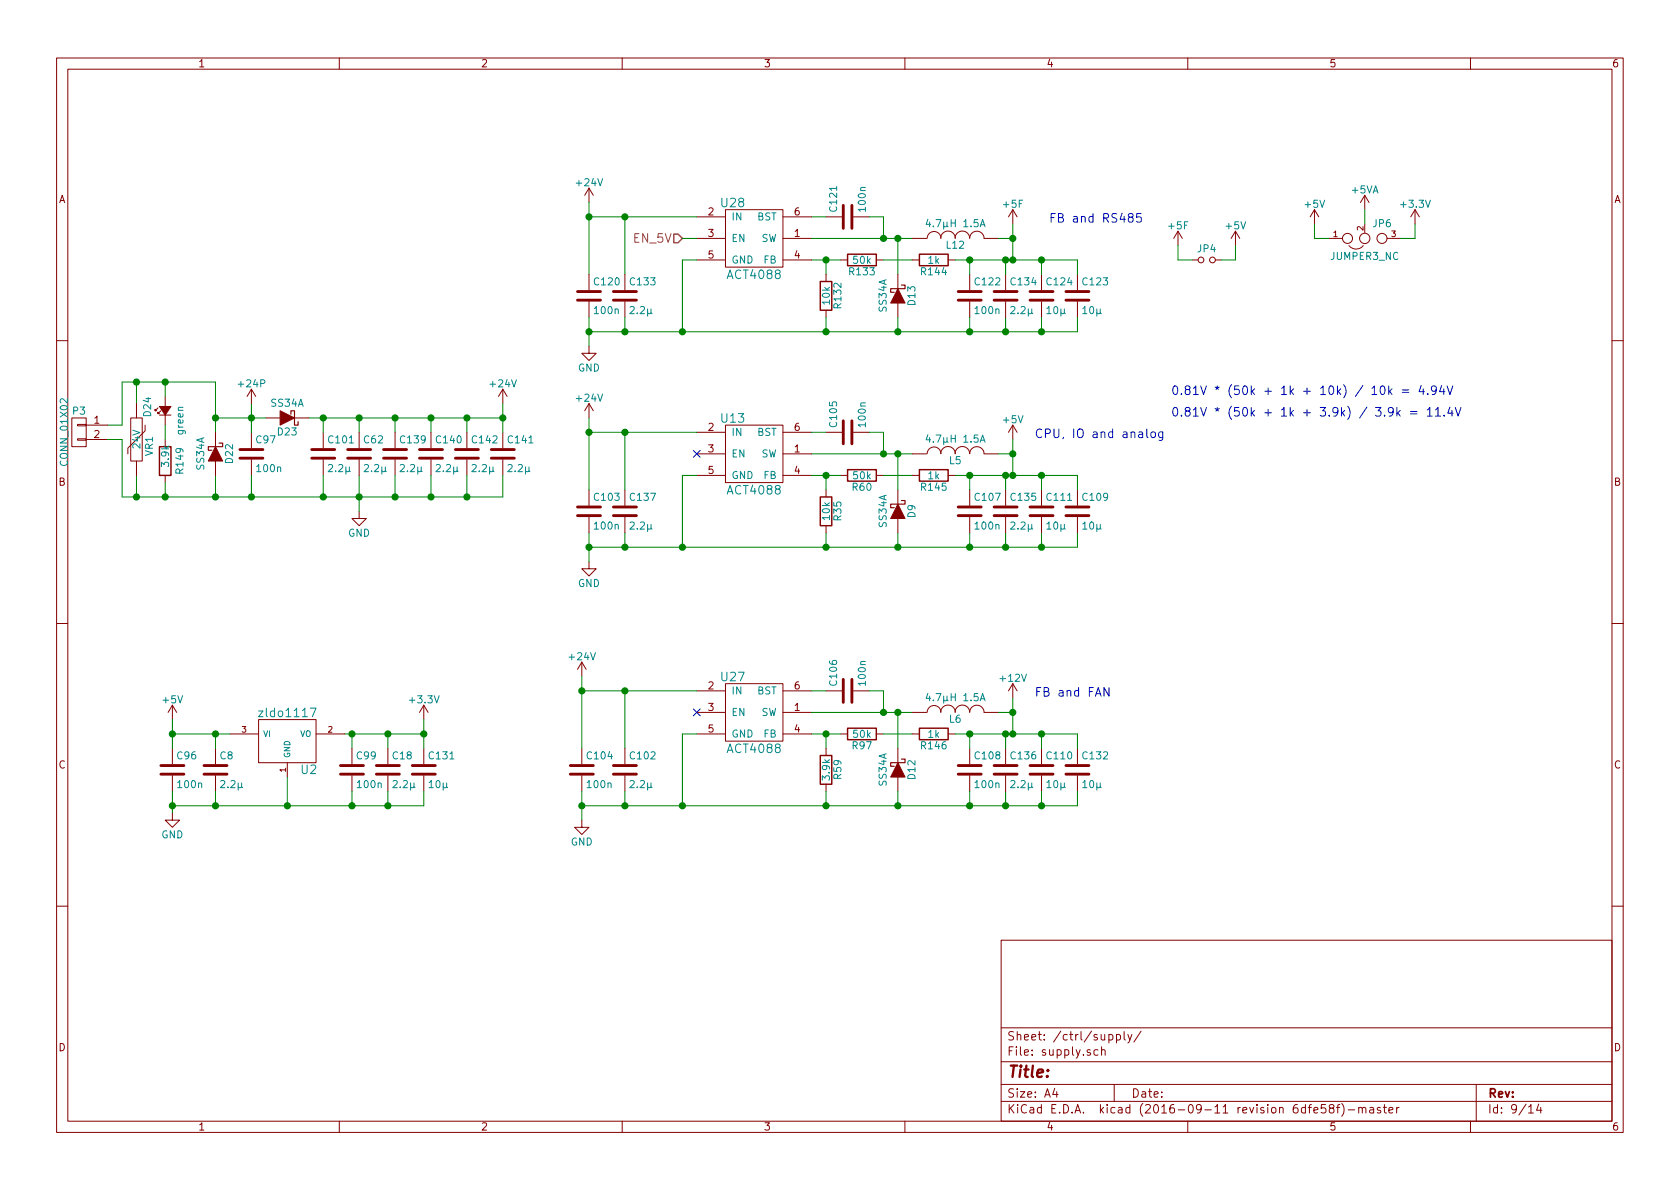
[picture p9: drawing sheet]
<svg xmlns="http://www.w3.org/2000/svg" width="297mm" height="210mm" viewBox="0 0 297 210" stroke-linecap="round" stroke-linejoin="round" font-family="sans-serif">
<g fill="none" stroke="#840000" stroke-width=".18">
<path d="M10 10.3h277v189.9h-277zM12 12.2h273v186.1h-273zM60 10.3v1.9M110 10.3v1.9M160 10.3v1.9M210 10.3v1.9M260 10.3v1.9M104.1 33.3v2.5M104.1 33.3l-.7 1.2M104.1 33.3l.8 1.2M123.2 38.3h5.1M128.3 37.1h10.1v10.1h-10.1z"/>
<path d="M138.4 38.3h5.1M146 38.3h2.8M150.9 38.3h2.8M179.1 37.1v2.5M179.1 37.1l-.8 1.2M179.1 37.1l.7 1.2M232.4 37.1l-.8 1.2M232.4 37.1v2.5M232.4 37.1l.8 1.2M241.3 34.5l-.8 1.3M241.3 34.5v2.6M241.3 34.5l.8 1.3"/>
<path d="M250.2 37.1l-.8 1.2M250.2 37.1v2.5M250.2 37.1l.8 1.2M104.1 48.5v2.8M104.1 53.3v2.8M110.5 48.5v2.8M110.5 53.3v2.8M123.2 46h5.1M123.2 42.2h5.1M138.4 46h5.1M138.4 42.2h5.1M146 48.5v1.3"/>
<path d="M146 54.9v1.2M148.6 46h1.3M154.9 46h1.3M158.7 48.5v2.5M158.7 53.6v2.5M161.3 46h1.3M161.3 42.2h2.5M163.9 42.1a1.22 1.22 0 0 1 1.3-1.2 1.22 1.22 0 0 1 1.2 1.2M166.3 42.1a1.3 1.3 0 0 1 1.3-1.2 1.3 1.3 0 0 1 1.3 1.2M167.6 46h1.3M168.9 42.1a1.3 1.3 0 0 1 1.3-1.2 1.3 1.3 0 0 1 1.2 1.2 1.27 1.27 0 0 1 1.3-1.2 1.27 1.27 0 0 1 1.3 1.2M171.4 48.5v2.8"/>
<path d="M171.4 53.3v2.8M174 42.2h2.5M177.8 48.5v2.8M177.8 53.3v2.8M184.1 48.5v2.8M184.1 53.3v2.8M190.5 48.5v2.8M190.5 53.3v2.8M208.3 40.9l-.8 1.3M208.3 40.9v2.5M208.3 40.9l.7 1.3M210.8 46h1"/>
<path d="M214.9 46h1M218.4 40.9l-.7 1.3M218.4 40.9v2.5M218.4 40.9l.8 1.3M234.9 42.2h2.5M238.5 43.4a1.63 1.63 0 0 0 2.5 0M245.2 42.2h2.4M10 60.2h2M12.7 73.9h2.5v5.1h-2.5zM13.7 77.6h1.5v.2h-1.5zM13.7 75.1h1.5v.2h-1.5zM15.2 75.2h3.8"/>
<path d="M15.2 77.7h3.8M23.1 73.9h2v7.6h-2zM24.1 71.4v2.5M25.7 75.2v1l-3.1 3v1.1M27.9 72.1l-.5 .5v-.2v.2h.3M28.2 73.4h2M28.4 72.6l-.5 .5v-.2v.2h.3M29.2 70.1v1.8M29.2 73.4v1.8M29.2 77.7v1.3M38.1 76.4v2.6M44.4 68.8v2.6"/>
<path d="M44.4 76.4v2.8M44.4 68.8l-.7 1.3M44.4 68.8l.8 1.3M47 73.9h2.5M52.1 73.9h2.5M57.1 76.4v2.8M63.5 76.4v2.8M69.8 76.4v2.8M76.2 76.4v2.8M82.5 76.4v2.8M88.9 68.8l-.8 1.3M88.9 68.8v2.6"/>
<path d="M88.9 76.4v2.8M88.9 68.8l.8 1.3M104.1 61.2v1.3h1.3l-1.3 1.2-1.2-1.2h1.2M104.1 71.4l-.7 1.2M104.1 71.4v2.5M104.1 71.4l.8 1.2M123.2 76.4h5.1M128.3 75.2h10.1v10.1h-10.1zM138.4 76.4h5.1M146 76.4h2.8M150.9 76.4h2.8M179.1 75.2l-.8 1.2"/>
<path d="M179.1 75.2v2.5M179.1 75.2l.7 1.2M285 60.2h2M24.1 81.5v2.6M29.2 84.1v1.2M38.1 81.5v2.6M44.4 81.3v2.8M57.1 81.3v2.8M63.5 90.4v1.3h1.3l-1.3 1.3-1.3-1.3h1.3M63.5 81.3v2.8M69.8 81.3v2.8M76.2 81.3v2.8"/>
<path d="M82.5 81.3v2.8M88.9 81.3v2.8M104.1 99.3v1.3h1.3l-1.3 1.2-1.2-1.2h1.2M104.1 86.6v2.8M104.1 91.4v2.8M110.5 86.6v2.8M110.5 91.4v2.8M123.2 84.1h5.1M123.2 80.3h5.1M138.4 84.1h5.1M138.4 80.3h5.1M146 86.6v1.3"/>
<path d="M146 93v1.2M148.6 84.1h1.3M154.9 84.1h1.3M158.7 86.6v2.5M158.7 91.7v2.5M161.3 84.1h1.3M161.3 80.3h2.5M163.9 80.2a1.22 1.22 0 0 1 1.3-1.2 1.22 1.22 0 0 1 1.2 1.2M166.3 80.2a1.3 1.3 0 0 1 1.3-1.2 1.3 1.3 0 0 1 1.3 1.2M167.6 84.1h1.3M168.9 80.2a1.3 1.3 0 0 1 1.3-1.2 1.3 1.3 0 0 1 1.2 1.2 1.27 1.27 0 0 1 1.3-1.2 1.27 1.27 0 0 1 1.3 1.2M171.4 86.6v2.8"/>
<path d="M171.4 91.4v2.8M174 80.3h2.5M177.8 86.6v2.8M177.8 91.4v2.8M184.1 86.6v2.8M184.1 91.4v2.8M190.5 86.6v2.8M190.5 91.4v2.8M10 110.3h2M102.9 117.1l-.8 1.3M102.9 117.1v2.5M102.9 117.1l.7 1.3"/>
<path d="M285 110.3h2M30.5 124.7l-.8 1.3M30.5 124.7v2.5M30.5 132.3v2.8M30.5 137.2v2.7M30.5 124.7l.7 1.3M38.1 132.3v2.8M38.1 137.2v2.7M40.6 129.8h5.1M45.7 127.2h10.2v7.7h-10.2zM50.8 134.9v2.5M55.9 129.8h5.1"/>
<path d="M62.2 132.3v2.8M62.2 137.2v2.7M68.6 132.3v2.8M68.6 137.2v2.7M74.9 124.7l-.7 1.3M74.9 124.7v2.5M74.9 132.3v2.8M74.9 137.2v2.7M74.9 124.7l.8 1.3M102.9 132.3v2.8M102.9 137.2v2.7M110.5 132.3v2.8"/>
<path d="M110.5 137.2v2.7M123.2 129.8h5.1M123.2 122.2h5.1M123.2 126h5.1M128.3 120.9h10.1v10.2h-10.1zM138.4 129.8h5.1M138.4 122.2h5.1M138.4 126h5.1M146 132.3v1.3M146 138.7v1.2M146 122.2h2.8M148.6 129.8h1.3"/>
<path d="M150.9 122.2h2.8M154.9 129.8h1.3M158.7 132.3v2.6M158.7 137.4v2.5M161.3 129.8h1.3M161.3 126h2.5M163.9 126a1.22 1.22 0 0 1 1.3-1.2 1.22 1.22 0 0 1 1.2 1.2M166.3 126a1.3 1.3 0 0 1 1.3-1.3 1.3 1.3 0 0 1 1.3 1.3M167.6 129.8h1.3M168.9 126a1.3 1.3 0 0 1 1.3-1.3 1.3 1.3 0 0 1 1.2 1.3 1.27 1.27 0 0 1 1.3-1.3 1.27 1.27 0 0 1 1.3 1.3M171.4 132.3v2.8M171.4 137.2v2.7"/>
<path d="M174 126h2.5M177.8 132.3v2.8M177.8 137.2v2.7M179.1 120.9v2.5M179.1 120.9l-.8 1.3M179.1 120.9l.7 1.3M184.1 132.3v2.8M184.1 137.2v2.7M190.5 132.3v2.8M190.5 137.2v2.7M30.5 143.8v1.2h1.2l-1.2 1.3-1.3-1.3h1.3M102.9 145v1.3h1.2l-1.2 1.3-1.3-1.3h1.3"/>
<path d="M10 160.2h2M177 166.3h108v32h-108zM285 160.2h2M60 198.3v1.9M110 198.3v1.9M160 198.3v1.9M177 194.8h108M177 191.8h108M177 187.8h108M177 181.8h108M186.5 192.5l-.4 1h1M186.8 193v1"/>
<path d="M194.1 185.7l-.4-.1-.3 .3 .1 .6 .2 .1 .4-.1M194.8 185.7l.2-.1 .3 .1 .1 .9M194.8 185.1v1.5M196.1 183l.4-.1 .3 .3-.1 .6-.2 .1-.4-.1M196.1 182.9v1.5M197 191.8v3M197.4 183l.4-.1 .3 .3-.1 .6-.2 .1-.4-.1M197.4 182.9v1.5M198.8 182.4v1.3l.2 .2M199.4 182.9l.4 1M200.1 182.9l-.5 1.4-.2 .1M201.8 182.3l-1.3 2"/>
<path d="M210 198.3v1.9M232.3 196.3l.7-.1-.1-.3-.4-.1-.2 .2 .1 .7h.5M234.4 195.3h-.7l-.1 .7 .2-.1 .5 .1 .1 .2v.5l-.2 .1-.6-.1M235.3 196l-.2-.2v-.3a.48 .48 0 0 1 .6-.1l.2 .2-.2 .3-.5 .1-.2 .3 .1 .4 .2 .1 .4-.1 .2-.2v-.2l-.3-.3M236.3 195.8h.6M236.9 195.3l-.3 .1-.1 .1v1.3M237.2 195.1a1.79 1.79 0 0 1 0 2.3M238.4 196.3h1.1M240.2 196l.1-.1a.37 .37 0 0 1 .6 .1v.8M240.2 195.8v1M240.9 196l.2-.2 .3 .1 .1 .9M242.2 195.9h.6l.1 .9"/>
<path d="M242.9 196.2l-.5 .1-.3 .2 .3 .3 .5-.1M244.1 195.9l-.4-.1-.2 .2 .1 .3 .5 .1v.3h-.6M244.6 195.8h.5M244.8 195.3v1.3l.3 .2M245.6 196.3l.7-.1-.1-.3-.4-.1-.2 .2v.7h.6M246.9 195.8v1M247.4 195.8l-.3 .1-.2 .2M260 198.3v1.9M261 191.8v6.5M270.3 195.8l.4-.5v1.5M270.3 196.8h.8M272.1 195.2l-.4 1.1h.9"/>
<path d="M272.4 195.8v1"/>
<circle cx="212.3" cy="46" r=".51"/>
<circle cx="214.4" cy="46" r=".51"/>
<circle cx="238.3" cy="42.2" r=".89"/>
<circle cx="241.3" cy="42.2" r=".91"/>
<circle cx="244.3" cy="42.2" r=".89"/>
</g>
<path d="M164.1 38.8l-.3 .9h.7M173.4 39.7h.6M173.3 40.1l.4-1.3 .5 1.3M164.1 76.9l-.3 .9h.7M173.3 78.2l.4-1.3 .5 1.3M173.4 77.8h.6M54.9 125.2h1l-.7 1.5M164.1 122.6l-.3 .9h.7M173.3 123.9l.4-1.2 .5 1.2M173.4 123.6h.6" fill="none" stroke="#008484" stroke-width=".18"/>
<g fill="none" stroke="#840000" stroke-width=".51">
<path d="M149.1 36.3v4.1M150.6 36.3v4.1M102.1 53.1h4.1M102.1 51.6h4.1M108.5 53.1h4M108.5 51.6h4M169.4 53.1h4.1M169.4 51.6h4.1M175.8 53.1h4M175.8 51.6h4M182.1 53.1h4.1M182.1 51.6h4.1"/>
<path d="M188.5 53.1h4M188.5 51.6h4M42.4 79.5h4.1M55.1 79.5h4.1M61.5 79.5h4M67.8 79.5h4.1M74.2 79.5h4M80.5 79.5h4.1M86.9 79.5h4M149.1 74.4v4.1M150.6 74.4v4.1M42.4 81h4.1"/>
<path d="M55.1 81h4.1M61.5 81h4M67.8 81h4.1M74.2 81h4M80.5 81h4.1M86.9 81h4M102.1 91.2h4.1M102.1 89.7h4.1M108.5 91.2h4M108.5 89.7h4M169.4 91.2h4.1M169.4 89.7h4.1"/>
<path d="M175.8 91.2h4M175.8 89.7h4M182.1 91.2h4.1M182.1 89.7h4.1M188.5 91.2h4M188.5 89.7h4M28.4 136.9h4.1M28.4 135.4h4.1M36.1 136.9h4M36.1 135.4h4M60.2 136.9h4.1M60.2 135.4h4.1"/>
<path d="M66.5 136.9h4.1M66.5 135.4h4.1M72.9 136.9h4.1M72.9 135.4h4.1M100.8 136.9h4.1M100.8 135.4h4.1M108.5 136.9h4M108.5 135.4h4M149.1 120.1v4.1M150.6 120.1v4.1M169.4 136.9h4.1M169.4 135.4h4.1"/>
<path d="M175.8 136.9h4M175.8 135.4h4M182.1 136.9h4.1M182.1 135.4h4.1M188.5 136.9h4M188.5 135.4h4"/>
</g>
<path d="M145 49.8h2.1v5.1h-2.1zM149.9 45h5v2h-5zM162.6 45h5v2h-5zM28.2 79h2v5.1h-2zM145 87.9h2.1v5.1h-2.1zM149.9 83.1h5v2h-5zM162.6 83.1h5v2h-5zM145 133.6h2.1v5.1h-2.1zM149.9 128.8h5v2h-5zM162.6 128.8h5v2h-5z" fill="none" stroke="#840000" stroke-width=".25"/>
<g fill="#840000" stroke="#840000" stroke-width=".18">
<path d="M158.7 134.9l1.3 2.5h-2.5z"/>
<path d="M158.7 89.1l1.3 2.6h-2.5z"/>
<path d="M158.7 51l1.3 2.6h-2.5z"/>
<path d="M38.1 79l1.3 2.5h-2.6z"/>
<path d="M49.5 72.6l2.6 1.3-2.6 1.3z"/>
<path d="M28.2 71.9h2l-1 1.5z"/>
</g>
<path d="M159.4 50.4h.6v.6h-2.5v.7h.6M38.7 78.4h.7v.6h-2.6v.6h.7M51.4 73.3v-.7h.7v2.6h.6v-.7M159.4 88.5h.6v.6h-2.5v.7h.6M159.4 134.2h.6v.7h-2.5v.6h.6" fill="none" stroke="#840000" stroke-width=".2"/>
<path d="M122.6 79.6l1.2 1.3M123.8 79.6l-1.2 1.3M122.6 125.4l1.2 1.2M123.8 125.4l-1.2 1.2" fill="none" stroke="#000084" stroke-width=".18"/>
<path d="M119.1 41.4h.8l.7 .8-.7 .7h-.8z" fill="none" stroke="#848400" stroke-width=".25"/>
<g fill="none" stroke="#0000c2" stroke-width=".18">
<path d="M199.8 38.4l-.3-.3 .1-.2 .2-.1h.4l.2 .2-.2 .3-.6 .2a.48 .48 0 0 0 .2 .8l.4-.1 .2-.2v-.3l-.3-.3M201.8 37.8h-.8l-.1 .7 .3-.2 .5 .1 .1 .2v.5l-.3 .2h-.3l-.3-.2M202.8 75.9v1.3l.2 .2M203.6 76.5l.2-.1 .4 .1 .1 .6-.2 .2-.3 .1-.2-.2zM205.6 76.4v1.2l-.3 .3-.4-.1M205.6 76.4h-.4l-.3 .1v.7a.48 .48 0 0 0 .7 .1M244.2 68.4l.2-.2a.81 .81 0 0 1 .3 1.4l-.2 .2a.84 .84 0 0 1-.3-1.4zM245.5 68.2v1.6M245.7 69.2l.4 .6M246.1 68.8l-.6 .5M246.3 72.7l-.3 .3h-.3l-.2-.3v-.4l.1-.2h.4l.3 .1a1.06 1.06 0 0 1-.4 1.4h-.3M247 72.1v1.5"/>
<path d="M247.1 73l.5 .6M247.6 72.6l-.6 .5M247.9 69h1.2M247.9 69.4h1.2M249.4 72.8h1.1M249.4 73.2h1.1M251.3 68.2l-.4 1.1h.9M251.6 68.8v1M252.3 72.5l.5-.4v1.5M252.3 73.6h.9M252.4 69.6v.2M253.8 72.5l.5-.4v1.5"/>
<path d="M253.8 73.6h.9M253.9 68.9l-.2 .3h-.3l-.3-.3v-.4l.1-.2 .5-.1 .2 .2a1.06 1.06 0 0 1-.4 1.4h-.3M254.9 68.2l-.4 1.1h1M255.3 68.8v1M255.3 73.4v.2M255.9 68.2l.5 1.6 .5-1.6M256.4 72l-.4 1.1h.9M256.7 72.6v1M257.3 72.1l.5 1.5 .5-1.5M196.1 121.6v1.5l-.9-1.5v1.5"/>
</g>
<g fill="none" stroke="#008400" stroke-width=".18">
<path d="M104.1 35.8v12.7M104.1 38.3h19.1M110.5 38.3v10.2M143.5 38.3h2.5M153.7 38.3h2.5v3.9M179.1 39.6v6.4M232.4 39.6v2.6h2.5M241.3 37.1v2.5M250.2 39.6v2.6h-2.6M104.1 56.1v5.1M110.5 56.1v2.6M120.6 42.2h2.6"/>
<path d="M123.2 46h-2.6v12.7M143.5 46h5.1M143.5 42.2h17.8M146 46v2.5M146 56.1v2.6M156.2 46h5.1M158.7 42.2v6.3M158.7 56.1v2.6M168.9 46h21.6v2.5M171.4 46v2.5M171.4 56.1v2.6M176.5 42.2h2.6"/>
<path d="M177.8 46v2.5M177.8 56.1v2.6M184.1 46v2.5M184.1 56.1v2.6M190.5 56.1v2.6h-86.4M208.3 43.4v2.6h2.5M218.4 43.4v2.6h-2.5M19 75.2h2.6v-7.6h16.5v8.8M19 77.7h2.6v10.2h67.3v-3.8M24.1 67.6v3.8M29.2 67.6v2.5M29.2 75.2v2.5"/>
<path d="M38.1 73.9h8.9M44.4 71.4v5M54.6 73.9h34.3M57.1 73.9v2.5M63.5 73.9v2.5M69.8 73.9v2.5M76.2 73.9v2.5M82.5 73.9v2.5M88.9 71.4v5M104.1 76.4h19.1M104.1 73.9v12.7M110.5 76.4v10.2"/>
<path d="M143.5 76.4h2.5M153.7 76.4h2.5v3.9M179.1 77.7v6.4M24.1 84.1v3.8M29.2 85.3v2.6M38.1 84.1v3.8M44.4 84.1v3.8M57.1 84.1v3.8M63.5 84.1v6.3M69.8 84.1v3.8M76.2 84.1v3.8M82.5 84.1v3.8"/>
<path d="M104.1 94.2v5.1M110.5 94.2v2.6M123.2 84.1h-2.6v12.7M143.5 80.3h17.8M143.5 84.1h5.1M146 84.1v2.5M146 94.2v2.6M156.2 80.3h.1M156.2 84.1h5.1M158.7 80.3v6.3M158.7 94.2v2.6M168.9 84.1h21.6v2.5"/>
<path d="M171.4 84.1v2.5M171.4 94.2v2.6M176.5 80.3h2.6M177.8 84.1v2.5M177.8 94.2v2.6M184.1 84.1v2.5M184.1 94.2v2.6M190.5 94.2v2.6h-86.4M102.9 119.6v12.7M30.5 129.8h10.1M30.5 127.2v5.1M30.5 139.9v3.9"/>
<path d="M38.1 129.8v2.5M38.1 139.9v2.6M50.8 137.4v5.1M61 129.8h13.9M62.2 129.8v2.5M62.2 139.9v2.6M68.6 129.8v2.5M68.6 139.9v2.6M74.9 139.9v2.6h-44.4M74.9 127.2v5.1M102.9 122.2h20.3M102.9 139.9v5.1"/>
<path d="M110.5 122.2v10.1M110.5 139.9v2.6M123.2 129.8h-2.6v12.7M143.5 129.8h5.1M143.5 122.2h2.5M143.5 126h17.8M146 129.8v2.5M146 139.9v2.6M153.7 122.2h2.5v3.8M156.2 129.8h5.1M158.7 126v6.3M158.7 139.9v2.6"/>
<path d="M168.9 129.8h21.6v2.5M171.4 129.8v2.5M171.4 139.9v2.6M176.5 126h2.6M177.8 129.8v2.5M177.8 139.9v2.6M179.1 123.4v6.4M184.1 129.8v2.5M184.1 139.9v2.6M190.5 139.9v2.6h-87.6"/>
</g>
<g fill="#008400" stroke="#008400" stroke-width=".25">
<circle cx="38.1" cy="129.8" r=".51"/>
<circle cx="68.6" cy="129.8" r=".51"/>
<circle cx="38.1" cy="142.5" r=".51"/>
<circle cx="50.8" cy="142.5" r=".51"/>
<circle cx="179.1" cy="129.8" r=".51"/>
<circle cx="146.1" cy="129.8" r=".51"/>
<circle cx="179.1" cy="126" r=".51"/>
<circle cx="102.9" cy="142.5" r=".51"/>
<circle cx="158.8" cy="126" r=".51"/>
<circle cx="158.8" cy="142.5" r=".51"/>
<circle cx="146.1" cy="142.5" r=".51"/>
<circle cx="179.1" cy="84.1" r=".51"/>
<circle cx="146.1" cy="84.1" r=".51"/>
<circle cx="156.2" cy="80.3" r=".51"/>
<circle cx="179.1" cy="80.3" r=".51"/>
<circle cx="104.1" cy="96.8" r=".51"/>
<circle cx="158.8" cy="80.3" r=".51"/>
<circle cx="158.8" cy="96.8" r=".51"/>
<circle cx="146.1" cy="96.8" r=".51"/>
<circle cx="30.5" cy="129.8" r=".51"/>
<circle cx="30.5" cy="142.5" r=".51"/>
<circle cx="171.5" cy="129.8" r=".51"/>
<circle cx="171.5" cy="142.5" r=".51"/>
<circle cx="171.5" cy="96.8" r=".51"/>
<circle cx="171.5" cy="84.1" r=".51"/>
<circle cx="104.1" cy="76.4" r=".51"/>
<circle cx="102.9" cy="122.2" r=".51"/>
<circle cx="62.2" cy="129.8" r=".51"/>
<circle cx="62.2" cy="142.5" r=".51"/>
<circle cx="177.8" cy="96.8" r=".51"/>
<circle cx="44.5" cy="73.9" r=".51"/>
<circle cx="63.5" cy="73.9" r=".51"/>
<circle cx="44.5" cy="87.9" r=".51"/>
<circle cx="57.2" cy="87.9" r=".51"/>
<circle cx="177.8" cy="46" r=".51"/>
<circle cx="146.1" cy="46" r=".51"/>
<circle cx="104.1" cy="58.7" r=".51"/>
<circle cx="158.8" cy="42.2" r=".51"/>
<circle cx="158.8" cy="58.7" r=".51"/>
<circle cx="146.1" cy="58.7" r=".51"/>
<circle cx="171.5" cy="58.7" r=".51"/>
<circle cx="171.5" cy="46" r=".51"/>
<circle cx="104.1" cy="38.3" r=".51"/>
<circle cx="177.8" cy="58.7" r=".51"/>
<circle cx="57.2" cy="73.9" r=".51"/>
<circle cx="38.1" cy="87.9" r=".51"/>
<circle cx="38.1" cy="73.9" r=".51"/>
<circle cx="29.2" cy="67.6" r=".51"/>
<circle cx="29.2" cy="87.9" r=".51"/>
<circle cx="184.2" cy="96.8" r=".51"/>
<circle cx="184.2" cy="84.1" r=".51"/>
<circle cx="177.8" cy="142.5" r=".51"/>
<circle cx="184.2" cy="46" r=".51"/>
<circle cx="184.2" cy="58.7" r=".51"/>
<circle cx="179.1" cy="46" r=".51"/>
<circle cx="179.1" cy="42.2" r=".51"/>
<circle cx="120.7" cy="96.8" r=".51"/>
<circle cx="120.7" cy="142.5" r=".51"/>
<circle cx="184.2" cy="129.8" r=".51"/>
<circle cx="184.2" cy="142.5" r=".51"/>
<circle cx="156.2" cy="42.2" r=".51"/>
<circle cx="156.2" cy="126" r=".51"/>
<circle cx="177.8" cy="84.1" r=".51"/>
<circle cx="177.8" cy="129.8" r=".51"/>
<circle cx="68.6" cy="142.5" r=".51"/>
<circle cx="74.9" cy="129.8" r=".51"/>
<circle cx="110.5" cy="142.5" r=".51"/>
<circle cx="110.5" cy="122.2" r=".51"/>
<circle cx="110.5" cy="76.4" r=".51"/>
<circle cx="110.5" cy="96.8" r=".51"/>
<circle cx="110.5" cy="38.3" r=".51"/>
<circle cx="110.5" cy="58.7" r=".51"/>
<circle cx="120.7" cy="58.7" r=".51"/>
<circle cx="24.1" cy="67.6" r=".51"/>
<circle cx="24.1" cy="87.9" r=".51"/>
<circle cx="63.5" cy="87.9" r=".51"/>
<circle cx="76.2" cy="73.9" r=".51"/>
<circle cx="69.9" cy="73.9" r=".51"/>
<circle cx="69.9" cy="87.9" r=".51"/>
<circle cx="76.2" cy="87.9" r=".51"/>
<circle cx="88.9" cy="73.9" r=".51"/>
<circle cx="82.6" cy="73.9" r=".51"/>
<circle cx="82.6" cy="87.9" r=".51"/>
</g>
<text font-size="2.8" fill="#840000" x="178" y="190.5">Title:</text>
<g font-size="2.1" fill="#008484">
<text x="127.6" y="36.6">U28</text>
<text x="128.8" y="49.3">ACT4088</text>
<text x="127.6" y="74.7">U13</text>
<text x="128.8" y="87.4">ACT4088</text>
<text x="127.6" y="120.5">U27</text>
<text x="46.3" y="126.8">zldo1117</text>
<text x="53.3" y="136.9">U2</text>
<text x="128.8" y="133.2">ACT4088</text>
</g>
<g font-size="2.1" fill="#0000c2">
<text x="185.4" y="39.4">FB and RS485</text>
<text x="207" y="69.8">0.81V * (50k + 1k + 10k) / 10k = 4.94V</text>
<text x="182.9" y="77.5">CPU, IO and analog</text>
<text x="207" y="73.7">0.81V * (50k + 1k + 3.9k) / 3.9k = 11.4V</text>
<text x="182.9" y="123.2">FB and FAN</text>
</g>
<text font-size="2.1" fill="#848400" x="112.1" y="42.9">EN_5V</text>
<g font-size="2.1" fill="#840000">
<text x="178" y="184">Sheet: /ctrl/supply/</text>
<text x="178" y="186.7">File: supply.sch</text>
<text x="178" y="196.9">KiCad E.D.A. kicad (2016-09-11 revision 6dfe58f)-master</text>
<text x="178" y="194.1">Size: A4</text>
<text x="200" y="194.1">Date:</text>
<text x="263" y="194.1">Rev:</text>
<text x="263" y="196.9">Id: 9/14</text>
</g>
<g font-size="1.8" fill="#840000">
<text x="35" y="11.9">1</text>
<text x="85" y="11.9">2</text>
<text x="135" y="11.9">3</text>
<text x="185" y="11.9">4</text>
<text x="235" y="11.9">5</text>
<text x="285" y="11.9">6</text>
<text x="10.4" y="35.9">A</text>
<text x="285.4" y="35.9">A</text>
<text x="125.2" y="38.1">2</text>
<text x="125.2" y="41.9">3</text>
<text x="140.5" y="41.9">1</text>
<text x="140.5" y="38.1">6</text>
<text x="125.2" y="45.7">5</text>
<text x="140.5" y="45.7">4</text>
<text x="16.7" y="74.9">1</text>
<text x="16.7" y="77.5">2</text>
<text x="125.2" y="76.2">2</text>
<text x="140.5" y="76.2">6</text>
<text x="125.2" y="80">3</text>
<text x="125.2" y="83.8">5</text>
<text x="140.5" y="80">1</text>
<text x="140.5" y="83.8">4</text>
<text x="10.4" y="85.9">B</text>
<text x="285.4" y="85.9">B</text>
<text x="125.2" y="121.9">2</text>
<text x="125.2" y="125.7">3</text>
<text x="140.5" y="125.7">1</text>
<text x="140.5" y="121.9">6</text>
<text x="125.2" y="129.5">5</text>
<text x="140.5" y="129.5">4</text>
<text x="10.4" y="135.9">C</text>
<text x="285.4" y="135.9">C</text>
<text x="10.4" y="185.9">D</text>
<text x="285.4" y="185.9">D</text>
<text x="35" y="199.9">1</text>
<text x="85" y="199.9">2</text>
<text x="135" y="199.9">3</text>
<text x="185" y="199.9">4</text>
<text x="235" y="199.9">5</text>
<text x="285" y="199.9">6</text>
</g>
<g font-size="1.8" fill="#008484">
<text x="102.1" y="32.9">+24V</text>
<text x="239.1" y="34.2">+5VA</text>
<text x="129.3" y="39">IN</text>
<text x="133.9" y="39">BST</text>
<text x="148" y="37.3" transform="rotate(-90 148 37.3)">C121</text>
<text x="153.1" y="37.3" transform="rotate(-90 153.1 37.3)">100n</text>
<text x="164.4" y="40.2">4.7µH 1.5A</text>
<text x="177.5" y="36.7">+5F</text>
<text x="206.7" y="40.6">+5F</text>
<text x="216.8" y="40.6">+5V</text>
<text x="230.8" y="36.7">+5V</text>
<text x="242.8" y="40.2">JP6</text>
<text x="247.9" y="36.7">+3.3V</text>
<text x="129.3" y="42.8">EN</text>
<text x="129.3" y="46.6">GND</text>
<text x="134.6" y="42.8">SW</text>
<text x="135.1" y="46.6">FB</text>
<text x="150.9" y="46.7">50k</text>
<text x="164.1" y="46.7">1k</text>
<text x="167.4" y="44">L12</text>
<text x="211.8" y="44.6">JP4</text>
<text x="235.4" y="46">JUMPER3_NC</text>
<text x="105.2" y="50.5">C120</text>
<text x="111.5" y="50.5">C133</text>
<text x="146.7" y="53.8" transform="rotate(-90 146.7 53.8)">10k</text>
<text x="150.3" y="48.7">R133</text>
<text x="161.8" y="53.9" transform="rotate(-90 161.8 53.9)">D13</text>
<text x="163" y="48.7">R144</text>
<text x="172.5" y="50.5">C122</text>
<text x="178.8" y="50.5">C134</text>
<text x="185.2" y="50.5">C124</text>
<text x="191.5" y="50.5">C123</text>
<text x="105.2" y="55.5">100n</text>
<text x="111.6" y="55.5">2.2µ</text>
<text x="148.8" y="54.4" transform="rotate(-90 148.8 54.4)">R132</text>
<text x="156.8" y="55.1" transform="rotate(-90 156.8 55.1)">SS34A</text>
<text x="172.5" y="55.5">100n</text>
<text x="178.9" y="55.5">2.2µ</text>
<text x="185.2" y="55.5">10µ</text>
<text x="191.6" y="55.5">10µ</text>
<text x="102.2" y="65.7">GND</text>
<text x="42.4" y="68.5">+24P</text>
<text x="48" y="71.9">SS34A</text>
<text x="86.8" y="68.5">+24V</text>
<text x="102.1" y="71">+24V</text>
<text x="12.9" y="73.3">P3</text>
<text x="26.7" y="73.6" transform="rotate(-90 26.7 73.6)">D24</text>
<text x="32.4" y="76.8" transform="rotate(-90 32.4 76.8)">green</text>
<text x="49.1" y="77">D23</text>
<text x="129.3" y="77.1">IN</text>
<text x="133.9" y="77.1">BST</text>
<text x="148" y="75.4" transform="rotate(-90 148 75.4)">C105</text>
<text x="153.1" y="75.4" transform="rotate(-90 153.1 75.4)">100n</text>
<text x="177.5" y="74.8">+5V</text>
<text x="12" y="82.1" transform="rotate(-90 12 82.1)">CONN_01X02</text>
<text x="24.8" y="79.3" transform="rotate(-90 24.8 79.3)">24V</text>
<text x="27.1" y="80.6" transform="rotate(-90 27.1 80.6)">VR1</text>
<text x="29.9" y="82.4" transform="rotate(-90 29.9 82.4)">3.9k</text>
<text x="32.4" y="83.6" transform="rotate(-90 32.4 83.6)">R149</text>
<text x="36.1" y="83.1" transform="rotate(-90 36.1 83.1)">SS34A</text>
<text x="41.2" y="81.9" transform="rotate(-90 41.2 81.9)">D22</text>
<text x="45.4" y="78.4">C97</text>
<text x="45.5" y="83.5">100n</text>
<text x="58.2" y="78.4">C101</text>
<text x="58.3" y="83.5">2.2µ</text>
<text x="64.4" y="78.4">C62</text>
<text x="64.6" y="83.5">2.2µ</text>
<text x="70.9" y="78.4">C139</text>
<text x="71" y="83.5">2.2µ</text>
<text x="77.2" y="78.4">C140</text>
<text x="77.3" y="83.5">2.2µ</text>
<text x="83.6" y="78.4">C142</text>
<text x="83.7" y="83.5">2.2µ</text>
<text x="89.9" y="78.4">C141</text>
<text x="90" y="83.5">2.2µ</text>
<text x="129.3" y="80.9">EN</text>
<text x="134.6" y="80.9">SW</text>
<text x="164.4" y="78.3">4.7µH 1.5A</text>
<text x="167.9" y="82.1">L5</text>
<text x="105.2" y="88.6">C103</text>
<text x="111.5" y="88.6">C137</text>
<text x="129.3" y="84.7">GND</text>
<text x="135.1" y="84.7">FB</text>
<text x="150.8" y="86.8">R60</text>
<text x="150.9" y="84.8">50k</text>
<text x="163" y="86.8">R145</text>
<text x="164.1" y="84.8">1k</text>
<text x="172.5" y="88.6">C107</text>
<text x="178.8" y="88.6">C135</text>
<text x="185.2" y="88.6">C111</text>
<text x="191.5" y="88.6">C109</text>
<text x="61.5" y="94.9">GND</text>
<text x="105.2" y="93.6">100n</text>
<text x="111.6" y="93.6">2.2µ</text>
<text x="146.7" y="91.9" transform="rotate(-90 146.7 91.9)">10k</text>
<text x="148.8" y="92" transform="rotate(-90 148.8 92)">R35</text>
<text x="156.8" y="93.2" transform="rotate(-90 156.8 93.2)">SS34A</text>
<text x="161.8" y="91.5" transform="rotate(-90 161.8 91.5)">D9</text>
<text x="172.5" y="93.6">100n</text>
<text x="178.9" y="93.6">2.2µ</text>
<text x="185.2" y="93.6">10µ</text>
<text x="191.6" y="93.6">10µ</text>
<text x="102.2" y="103.8">GND</text>
<text x="100.8" y="116.8">+24V</text>
<text x="28.9" y="124.4">+5V</text>
<text x="72.6" y="124.4">+3.3V</text>
<text x="129.3" y="122.8">IN</text>
<text x="133.9" y="122.8">BST</text>
<text x="148" y="121.1" transform="rotate(-90 148 121.1)">C106</text>
<text x="153.1" y="121.1" transform="rotate(-90 153.1 121.1)">100n</text>
<text x="164.4" y="124">4.7µH 1.5A</text>
<text x="177" y="120.6">+12V</text>
<text x="129.3" y="126.6">EN</text>
<text x="129.3" y="130.4">GND</text>
<text x="134.6" y="126.6">SW</text>
<text x="135.1" y="130.4">FB</text>
<text x="150.9" y="130.5">50k</text>
<text x="164.1" y="130.5">1k</text>
<text x="167.9" y="127.8">L6</text>
<text x="31.4" y="134.3">C96</text>
<text x="38.9" y="134.3">C8</text>
<text x="63.1" y="134.3">C99</text>
<text x="69.5" y="134.3">C18</text>
<text x="76" y="134.3">C131</text>
<text x="103.9" y="134.3">C104</text>
<text x="111.5" y="134.3">C102</text>
<text x="146.7" y="137.9" transform="rotate(-90 146.7 137.9)">3.9k</text>
<text x="148.8" y="137.7" transform="rotate(-90 148.8 137.7)">R59</text>
<text x="150.8" y="132.5">R97</text>
<text x="161.8" y="137.8" transform="rotate(-90 161.8 137.8)">D12</text>
<text x="163" y="132.5">R146</text>
<text x="172.5" y="134.3">C108</text>
<text x="178.8" y="134.3">C136</text>
<text x="185.2" y="134.3">C110</text>
<text x="191.5" y="134.3">C132</text>
<text x="31.6" y="139.4">100n</text>
<text x="39.2" y="139.4">2.2µ</text>
<text x="63.3" y="139.4">100n</text>
<text x="69.7" y="139.4">2.2µ</text>
<text x="76" y="139.4">10µ</text>
<text x="104" y="139.4">100n</text>
<text x="111.6" y="139.4">2.2µ</text>
<text x="156.8" y="138.9" transform="rotate(-90 156.8 138.9)">SS34A</text>
<text x="172.5" y="139.4">100n</text>
<text x="178.9" y="139.4">2.2µ</text>
<text x="185.2" y="139.4">10µ</text>
<text x="191.6" y="139.4">10µ</text>
<text x="28.5" y="148.3">GND</text>
<text x="100.9" y="149.5">GND</text>
</g>
<g font-size="1.4" fill="#840000">
<text x="235.8" y="41.9">1</text>
<text x="241" y="40.8" transform="rotate(-90 241 40.8)">2</text>
<text x="246" y="41.9">3</text>
<text x="42.8" y="129.5">3</text>
<text x="58" y="129.5">2</text>
<text x="50.5" y="136.5" transform="rotate(-90 50.5 136.5)">1</text>
</g>
<g font-size="1.4" fill="#008484">
<text x="46.5" y="130.3">VI</text>
<text x="53.1" y="130.3">VO</text>
<text x="51.3" y="134.1" transform="rotate(-90 51.3 134.1)">GND</text>
</g>
</svg>
